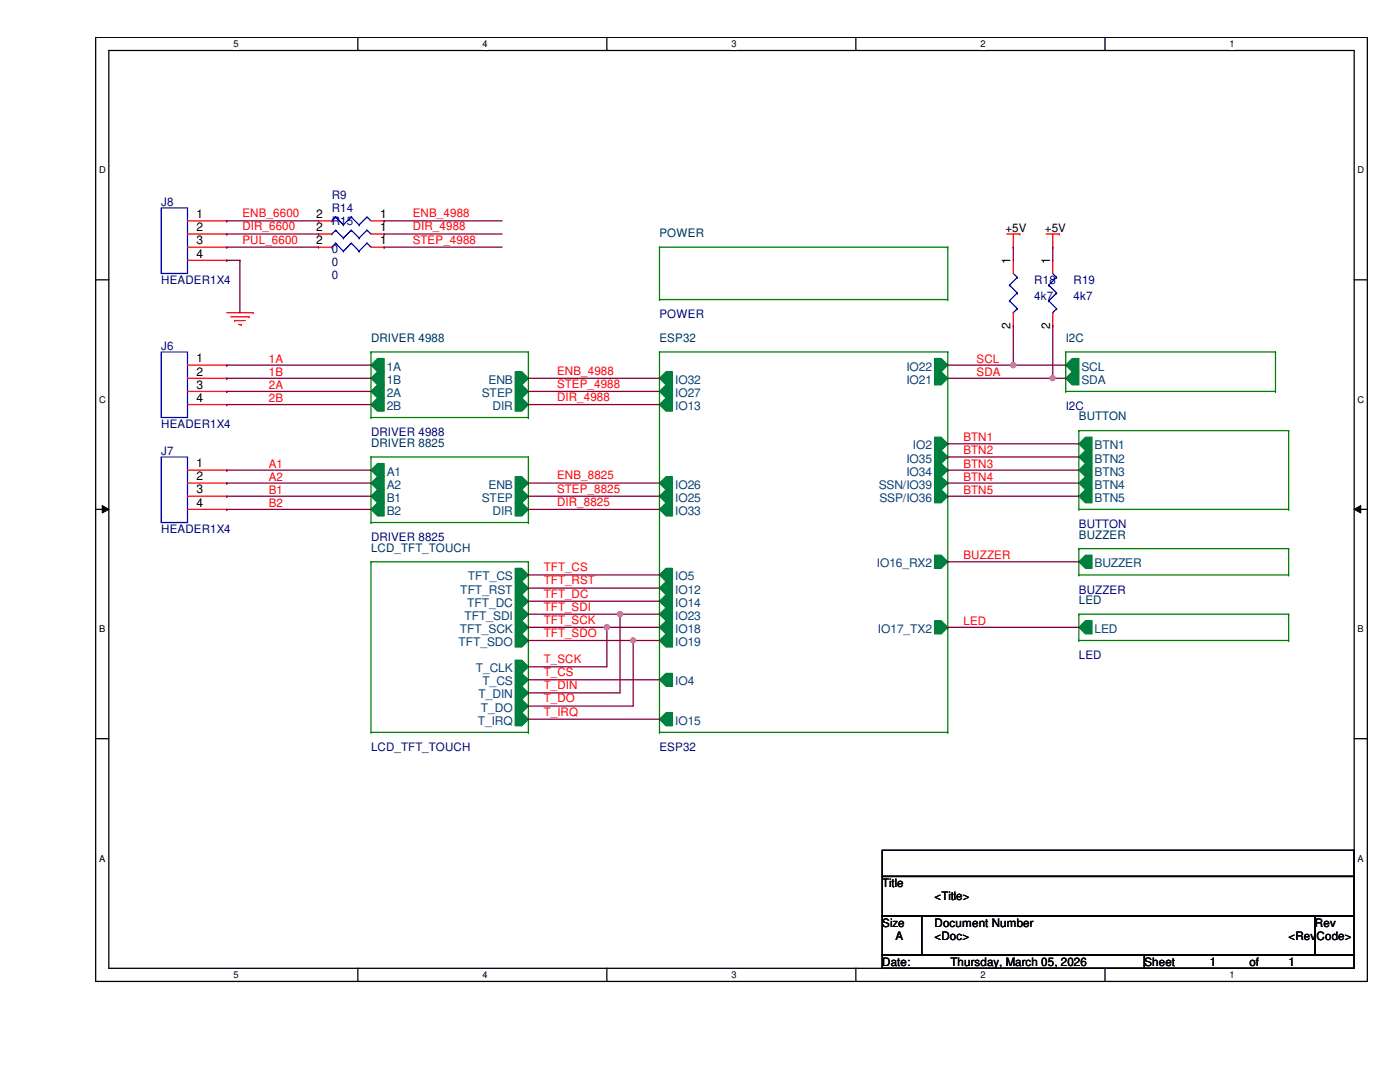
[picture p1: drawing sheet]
<svg xmlns="http://www.w3.org/2000/svg" width="279mm" height="216mm" viewBox="0 0 279 216" stroke-linecap="round" stroke-linejoin="round" font-family="sans-serif">
<path d="M19.1 7.5h253.8v188.3h-253.8zM21.7 10.1h248.6v183.1h-248.6z" fill="none" stroke="#000" stroke-width=".25"/>
<g fill="#fff">
<path d="M46.6 7.7h1v2.1h-1z"/>
<path d="M46.6 193.5h1v2.1h-1z"/>
</g>
<path d="M71.4 7.5v2.6M71.4 193.2v2.6" fill="none" stroke="#000" stroke-width=".25"/>
<g fill="#fff">
<path d="M96.3 7.7h1v2.1h-1z"/>
<path d="M96.3 193.5h1v2.1h-1z"/>
</g>
<path d="M121.1 7.5v2.6M121.1 193.2v2.6" fill="none" stroke="#000" stroke-width=".25"/>
<g fill="#fff">
<path d="M146 7.7h1v2.1h-1z"/>
<path d="M146 193.5h1v2.1h-1z"/>
</g>
<path d="M170.8 7.5v2.6M170.8 193.2v2.6" fill="none" stroke="#000" stroke-width=".25"/>
<g fill="#fff">
<path d="M195.7 7.7h1v2.1h-1z"/>
<path d="M195.7 193.5h1v2.1h-1z"/>
</g>
<path d="M220.5 7.5v2.6M220.5 193.2v2.6" fill="none" stroke="#000" stroke-width=".25"/>
<g fill="#fff">
<path d="M245.4 7.7h1v2.1h-1z"/>
<path d="M245.4 193.5h1v2.1h-1z"/>
<path d="M19.8 32.9h1.3v2.1h-1.3z"/>
<path d="M270.9 32.9h1.3v2.1h-1.3z"/>
<path d="M19.8 78.7h1.3v2.1h-1.3z"/>
<path d="M270.9 78.7h1.3v2.1h-1.3z"/>
</g>
<path d="M19.1 55.8h2.6M270.3 55.8h2.6" fill="none" stroke="#000" stroke-width=".25"/>
<g fill="#fff">
<path d="M19.8 124.5h1.2v2.1h-1.2z"/>
<path d="M270.9 124.5h1.3v2.1h-1.3z"/>
</g>
<path d="M19.1 101.6h2.6M270.3 101.6h2.6" fill="none" stroke="#000" stroke-width=".25"/>
<path d="M20.4 100.9l1.3 .7-1.3 .8zM270.3 101.6l1.3-.7v1.5z" fill="#000"/>
<path d="M20.4 100.9l1.3 .7-1.3 .8zM270.3 101.6l1.3-.7v1.5z" fill="none" stroke="#000" stroke-width=".2"/>
<g fill="#fff">
<path d="M19.8 170.3h1.2v2h-1.2z"/>
<path d="M270.9 170.3h1.3v2h-1.3z"/>
</g>
<path d="M19.1 147.4h2.6M270.3 147.4h2.6M176.1 169.7h94.2v5.2h-94.2zM176.1 174.9h94.2v7.9h-94.2zM176.1 182.8h7.8v7.8h-7.8zM176.1 190.6h52.3v2.6h-52.3zM183.9 182.8h78.5v7.8h-78.5zM228.4 190.6h41.9v2.6h-41.9zM262.4 182.8h7.9v7.8h-7.9z" fill="none" stroke="#000" stroke-width=".25"/>
<g fill="none" stroke="#f00" stroke-width=".25">
<path d="M63.6 49.3h.1M63.6 49.3h2.6M74 49.3h2.7M76.7 49.3h.1M200.9 46.7h2.6M202.2 49.3h.1M202.2 46.7v2.6M203.5 46.7h.1M208.8 46.7h2.6M210.1 49.3h.1M210.1 51.9h.1M210.1 46.7v2.6"/>
<path d="M210.1 51.9v2.7M211.4 46.7h.1M45.3 62.4h5.2M46.1 63.2h3.6M46.8 64h.1M46.8 64h2.1M47.6 64.8h.5M48.1 64.8h.1M49.7 63.2h.1M50.5 62.4h.1M210.1 65h.1M210.1 62.4v2.6"/>
</g>
<g fill="none" stroke="#00f" stroke-width=".25">
<path d="M66.2 49.3h.1M67 48.5h.1M67 48.5l1.5 1.6M67 48.5l-.8 .8M68.5 50.1h.1M70.1 48.5h.1M70.1 48.5l1.6 1.6M70.1 48.5l-1.6 1.6M71.7 50.1h.1M73.2 48.5h.1M73.2 48.5l.8 .8M73.2 48.5l-1.5 1.6"/>
<path d="M209.3 56.9h.1M209.3 56.9l1.6 1.6M210.1 54.6l.8 .7M210.9 55.3h.1M210.9 58.5h.1M210.9 55.3l-1.6 1.6M210.9 58.5l-1.6 1.5M209.3 60h.1M209.3 60l1.6 1.6M210.1 62.4h.1M210.9 61.6h.1M210.9 61.6l-.8 .8"/>
</g>
<path d="M131.6 59.8h.1M131.6 49.3h.1M131.6 49.3h57.5M131.6 59.8h57.5M131.6 49.3v10.5M189.1 49.3h.1M189.1 59.8h.1M189.1 49.3v10.5" fill="none" stroke="#008000" stroke-width=".25"/>
<path d="M216.6 123.9h1.3v2.6h-1.3l-1.3-1.3z" fill-rule="evenodd" fill="#008040"/>
<path d="M216.6 123.9h1.3v2.6h-1.3l-1.3-1.3z" fill="none" stroke="#008040" stroke-width=".25"/>
<path d="M215.3 127.8h.1M215.3 122.6h.1M215.3 122.6h41.9M215.3 127.8h41.9M215.3 122.6v5.2M257.2 122.6h.1M257.2 127.8h.1M257.2 122.6v5.2" fill="none" stroke="#008000" stroke-width=".25"/>
<path d="M212.7 72.9l1.3-1.4h1.3v2.7h-1.3z" fill-rule="evenodd" fill="#008040"/>
<path d="M212.7 72.9l1.3-1.4h1.3v2.7h-1.3z" fill="none" stroke="#008040" stroke-width=".25"/>
<path d="M212.7 75.5l1.3-1.3h1.3v2.6h-1.3z" fill-rule="evenodd" fill="#008040"/>
<path d="M212.7 75.5l1.3-1.3h1.3v2.6h-1.3z" fill="none" stroke="#008040" stroke-width=".25"/>
<path d="M212.7 78.1h.1M212.7 70.2h.1M212.7 70.2h41.9M212.7 78.1h41.9M212.7 70.2v7.9M254.6 70.2h.1M254.6 78.1h.1M254.6 70.2v7.9" fill="none" stroke="#008000" stroke-width=".25"/>
<path d="M131.6 117.3l1.3-1.3h1.3v2.7h-1.3z" fill-rule="evenodd" fill="#008040"/>
<path d="M131.6 117.3l1.3-1.3h1.3v2.7h-1.3z" fill="none" stroke="#008040" stroke-width=".25"/>
<path d="M186.5 92.5h1.3l1.3 1.3-1.3 1.3h-1.3z" fill-rule="evenodd" fill="#008040"/>
<path d="M186.5 92.5h1.3l1.3 1.3-1.3 1.3h-1.3z" fill="none" stroke="#008040" stroke-width=".25"/>
<path d="M131.6 80.7l1.3-1.3h1.3v2.6h-1.3z" fill-rule="evenodd" fill="#008040"/>
<path d="M131.6 80.7l1.3-1.3h1.3v2.6h-1.3z" fill="none" stroke="#008040" stroke-width=".25"/>
<path d="M186.5 89.9h1.3l1.3 1.3-1.3 1.3h-1.3z" fill-rule="evenodd" fill="#008040"/>
<path d="M186.5 89.9h1.3l1.3 1.3-1.3 1.3h-1.3z" fill="none" stroke="#008040" stroke-width=".25"/>
<path d="M131.6 143.5l1.3-1.3h1.3v2.6h-1.3z" fill-rule="evenodd" fill="#008040"/>
<path d="M131.6 143.5l1.3-1.3h1.3v2.6h-1.3z" fill="none" stroke="#008040" stroke-width=".25"/>
<path d="M186.5 110.8h1.3l1.3 1.3-1.3 1.3h-1.3z" fill-rule="evenodd" fill="#008040"/>
<path d="M186.5 110.8h1.3l1.3 1.3-1.3 1.3h-1.3z" fill="none" stroke="#008040" stroke-width=".25"/>
<path d="M186.5 123.9h1.3l1.3 1.3-1.3 1.3h-1.3z" fill-rule="evenodd" fill="#008040"/>
<path d="M186.5 123.9h1.3l1.3 1.3-1.3 1.3h-1.3z" fill="none" stroke="#008040" stroke-width=".25"/>
<path d="M131.6 135.6l1.3-1.2h1.3v2.5h-1.3z" fill-rule="evenodd" fill="#008040"/>
<path d="M131.6 135.6l1.3-1.2h1.3v2.5h-1.3z" fill="none" stroke="#008040" stroke-width=".25"/>
<path d="M131.6 99l1.3-1.3h1.3v2.6h-1.3z" fill-rule="evenodd" fill="#008040"/>
<path d="M131.6 99l1.3-1.3h1.3v2.6h-1.3z" fill="none" stroke="#008040" stroke-width=".25"/>
<path d="M131.6 96.4l1.3-1.3h1.3v2.6h-1.3z" fill-rule="evenodd" fill="#008040"/>
<path d="M131.6 96.4l1.3-1.3h1.3v2.6h-1.3z" fill="none" stroke="#008040" stroke-width=".25"/>
<path d="M131.6 78.1l1.3-1.3h1.3v2.6h-1.3z" fill-rule="evenodd" fill="#008040"/>
<path d="M131.6 78.1l1.3-1.3h1.3v2.6h-1.3z" fill="none" stroke="#008040" stroke-width=".25"/>
<path d="M132.9 74.2h1.3v2.6h-1.3l-1.3-1.3z" fill-rule="evenodd" fill="#008040"/>
<path d="M132.9 74.2h1.3v2.6h-1.3l-1.3-1.3z" fill="none" stroke="#008040" stroke-width=".25"/>
<path d="M131.6 101.6l1.3-1.3h1.3v2.7h-1.3z" fill-rule="evenodd" fill="#008040"/>
<path d="M131.6 101.6l1.3-1.3h1.3v2.7h-1.3z" fill="none" stroke="#008040" stroke-width=".25"/>
<path d="M131.6 120l1.3-1.3h1.3v2.6h-1.3z" fill-rule="evenodd" fill="#008040"/>
<path d="M131.6 120l1.3-1.3h1.3v2.6h-1.3z" fill="none" stroke="#008040" stroke-width=".25"/>
<path d="M131.6 122.6l1.3-1.3h1.3v2.6h-1.3z" fill-rule="evenodd" fill="#008040"/>
<path d="M131.6 122.6l1.3-1.3h1.3v2.6h-1.3z" fill="none" stroke="#008040" stroke-width=".25"/>
<path d="M186.5 71.5h1.3l1.3 1.4-1.3 1.3h-1.3z" fill-rule="evenodd" fill="#008040"/>
<path d="M186.5 71.5h1.3l1.3 1.4-1.3 1.3h-1.3z" fill="none" stroke="#008040" stroke-width=".25"/>
<path d="M186.5 97.7h1.3l1.3 1.3-1.3 1.3h-1.3z" fill-rule="evenodd" fill="#008040"/>
<path d="M186.5 97.7h1.3l1.3 1.3-1.3 1.3h-1.3z" fill="none" stroke="#008040" stroke-width=".25"/>
<path d="M186.5 74.2h1.3l1.3 1.3-1.3 1.3h-1.3z" fill-rule="evenodd" fill="#008040"/>
<path d="M186.5 74.2h1.3l1.3 1.3-1.3 1.3h-1.3z" fill="none" stroke="#008040" stroke-width=".25"/>
<path d="M131.6 114.7l1.3-1.3h1.3v2.6h-1.3z" fill-rule="evenodd" fill="#008040"/>
<path d="M131.6 114.7l1.3-1.3h1.3v2.6h-1.3z" fill="none" stroke="#008040" stroke-width=".25"/>
<path d="M131.6 125.2l1.3-1.3h1.3v2.6h-1.3z" fill-rule="evenodd" fill="#008040"/>
<path d="M131.6 125.2l1.3-1.3h1.3v2.6h-1.3z" fill="none" stroke="#008040" stroke-width=".25"/>
<path d="M131.6 127.8l1.3-1.3h1.3v2.6h-1.3z" fill-rule="evenodd" fill="#008040"/>
<path d="M131.6 127.8l1.3-1.3h1.3v2.6h-1.3z" fill="none" stroke="#008040" stroke-width=".25"/>
<path d="M186.5 95.1h1.3l1.3 1.3-1.3 1.3h-1.3z" fill-rule="evenodd" fill="#008040"/>
<path d="M186.5 95.1h1.3l1.3 1.3-1.3 1.3h-1.3z" fill="none" stroke="#008040" stroke-width=".25"/>
<path d="M186.5 87.2h1.3l1.3 1.4-1.3 1.3h-1.3z" fill-rule="evenodd" fill="#008040"/>
<path d="M186.5 87.2h1.3l1.3 1.4-1.3 1.3h-1.3z" fill="none" stroke="#008040" stroke-width=".25"/>
<path d="M131.6 70.2h.1M131.6 70.2h57.5M131.6 70.2v75.9M189.1 70.2h.1M189.1 70.2v75.9M131.6 146.1h.1M131.6 146.1h57.5M189.1 146.1h.1" fill="none" stroke="#008000" stroke-width=".25"/>
<path d="M32.2 70.2h5.2v13.1h-5.2z" fill="none" stroke="#00f" stroke-width=".25"/>
<path d="M37.4 72.9h7.9M37.4 75.5h7.9M37.4 78.1h7.9M45.3 72.9h.1M45.3 75.5h.1M45.3 78.1h.1M37.4 80.7h7.9M45.3 80.7h.1" fill="none" stroke="#f00" stroke-width=".25"/>
<path d="M216.6 87.2h1.3v2.7h-1.3l-1.3-1.3z" fill-rule="evenodd" fill="#008040"/>
<path d="M216.6 87.2h1.3v2.7h-1.3l-1.3-1.3z" fill="none" stroke="#008040" stroke-width=".25"/>
<path d="M216.6 89.9h1.3v2.6h-1.3l-1.3-1.3z" fill-rule="evenodd" fill="#008040"/>
<path d="M216.6 89.9h1.3v2.6h-1.3l-1.3-1.3z" fill="none" stroke="#008040" stroke-width=".25"/>
<path d="M216.6 92.5h1.3v2.6h-1.3l-1.3-1.3z" fill-rule="evenodd" fill="#008040"/>
<path d="M216.6 92.5h1.3v2.6h-1.3l-1.3-1.3z" fill="none" stroke="#008040" stroke-width=".25"/>
<path d="M215.3 96.4l1.3-1.3h1.3v2.6h-1.3z" fill-rule="evenodd" fill="#008040"/>
<path d="M215.3 96.4l1.3-1.3h1.3v2.6h-1.3z" fill="none" stroke="#008040" stroke-width=".25"/>
<path d="M216.6 97.7h1.3v2.6h-1.3l-1.3-1.3z" fill-rule="evenodd" fill="#008040"/>
<path d="M216.6 97.7h1.3v2.6h-1.3l-1.3-1.3z" fill="none" stroke="#008040" stroke-width=".25"/>
<path d="M215.3 85.9h.1M215.3 85.9h41.9M215.3 85.9v15.7M257.2 85.9h.1M257.2 85.9v15.7M215.3 101.6h.1M215.3 101.6h41.9M257.2 101.6h.1" fill="none" stroke="#008000" stroke-width=".25"/>
<path d="M216.6 110.8h1.3v2.6h-1.3l-1.3-1.3z" fill-rule="evenodd" fill="#008040"/>
<path d="M216.6 110.8h1.3v2.6h-1.3l-1.3-1.3z" fill="none" stroke="#008040" stroke-width=".25"/>
<path d="M215.3 114.7h.1M215.3 109.5h.1M215.3 109.5h41.9M215.3 114.7h41.9M215.3 109.5v5.2M257.2 109.5h.1M257.2 114.7h.1M257.2 109.5v5.2" fill="none" stroke="#008000" stroke-width=".25"/>
<path d="M102.8 76.8h1.3l1.4 1.3-1.4 1.3h-1.3z" fill-rule="evenodd" fill="#008040"/>
<path d="M102.8 76.8h1.3l1.4 1.3-1.4 1.3h-1.3z" fill="none" stroke="#008040" stroke-width=".25"/>
<path d="M102.8 79.4h1.3l1.4 1.3-1.4 1.3h-1.3z" fill-rule="evenodd" fill="#008040"/>
<path d="M102.8 79.4h1.3l1.4 1.3-1.4 1.3h-1.3z" fill="none" stroke="#008040" stroke-width=".25"/>
<path d="M102.8 74.2h1.3l1.4 1.3-1.4 1.3h-1.3z" fill-rule="evenodd" fill="#008040"/>
<path d="M102.8 74.2h1.3l1.4 1.3-1.4 1.3h-1.3z" fill="none" stroke="#008040" stroke-width=".25"/>
<path d="M75.4 74.2h1.3v2.6h-1.3l-1.4-1.3z" fill-rule="evenodd" fill="#008040"/>
<path d="M75.4 74.2h1.3v2.6h-1.3l-1.4-1.3z" fill="none" stroke="#008040" stroke-width=".25"/>
<path d="M75.4 71.5h1.3v2.7h-1.3l-1.4-1.3z" fill-rule="evenodd" fill="#008040"/>
<path d="M75.4 71.5h1.3v2.7h-1.3l-1.4-1.3z" fill="none" stroke="#008040" stroke-width=".25"/>
<path d="M74 80.7l1.4-1.3h1.3v2.6h-1.3z" fill-rule="evenodd" fill="#008040"/>
<path d="M74 80.7l1.4-1.3h1.3v2.6h-1.3z" fill="none" stroke="#008040" stroke-width=".25"/>
<path d="M74 78.1l1.4-1.3h1.3v2.6h-1.3z" fill-rule="evenodd" fill="#008040"/>
<path d="M74 78.1l1.4-1.3h1.3v2.6h-1.3z" fill="none" stroke="#008040" stroke-width=".25"/>
<path d="M74 70.2h.1M74 70.2h31.5M74 70.2v13.1M105.5 70.2h.1M105.5 70.2v13.1M74 83.3h.1M74 83.3h31.5M105.5 83.3h.1" fill="none" stroke="#008000" stroke-width=".25"/>
<path d="M66.2 44.1h.1M67 43.3h.1M67 43.3l1.5 1.6M67 43.3l-.8 .8M68.5 44.9h.1M70.1 43.3h.1M70.1 43.3l1.6 1.6M70.1 43.3l-1.6 1.6M71.7 44.9h.1M73.2 43.3h.1M73.2 43.3l.8 .8M73.2 43.3l-1.5 1.6" fill="none" stroke="#00f" stroke-width=".25"/>
<path d="M63.6 44.1h.1M63.6 44.1h2.6M74 44.1h2.7M76.7 44.1h.1" fill="none" stroke="#f00" stroke-width=".25"/>
<path d="M102.8 97.7h1.3l1.4 1.3-1.4 1.3h-1.3z" fill-rule="evenodd" fill="#008040"/>
<path d="M102.8 97.7h1.3l1.4 1.3-1.4 1.3h-1.3z" fill="none" stroke="#008040" stroke-width=".25"/>
<path d="M74 96.4l1.4-1.3h1.3v2.6h-1.3z" fill-rule="evenodd" fill="#008040"/>
<path d="M74 96.4l1.4-1.3h1.3v2.6h-1.3z" fill="none" stroke="#008040" stroke-width=".25"/>
<path d="M102.8 100.3h1.3l1.4 1.3-1.4 1.4h-1.3z" fill-rule="evenodd" fill="#008040"/>
<path d="M102.8 100.3h1.3l1.4 1.3-1.4 1.4h-1.3z" fill="none" stroke="#008040" stroke-width=".25"/>
<path d="M74 101.6l1.4-1.3h1.3v2.7h-1.3z" fill-rule="evenodd" fill="#008040"/>
<path d="M74 101.6l1.4-1.3h1.3v2.7h-1.3z" fill="none" stroke="#008040" stroke-width=".25"/>
<path d="M102.8 95.1h1.3l1.4 1.3-1.4 1.3h-1.3z" fill-rule="evenodd" fill="#008040"/>
<path d="M102.8 95.1h1.3l1.4 1.3-1.4 1.3h-1.3z" fill="none" stroke="#008040" stroke-width=".25"/>
<path d="M74 99l1.4-1.3h1.3v2.6h-1.3z" fill-rule="evenodd" fill="#008040"/>
<path d="M74 99l1.4-1.3h1.3v2.6h-1.3z" fill="none" stroke="#008040" stroke-width=".25"/>
<path d="M74 93.8l1.4-1.3h1.3v2.6h-1.3z" fill-rule="evenodd" fill="#008040"/>
<path d="M74 93.8l1.4-1.3h1.3v2.6h-1.3z" fill="none" stroke="#008040" stroke-width=".25"/>
<path d="M74 91.2h.1M74 91.2h31.5M74 91.2v13.1M105.5 91.2h.1M105.5 91.2v13.1M74 104.3h.1M74 104.3h31.5M105.5 104.3h.1" fill="none" stroke="#008000" stroke-width=".25"/>
<g fill="none" stroke="#00f" stroke-width=".25">
<path d="M32.2 41.5h5.2v13.1h-5.2zM66.2 46.7h.1M67 45.9h.1M67 45.9l1.5 1.6M67 45.9l-.8 .8M68.5 47.5h.1M70.1 45.9h.1M70.1 45.9l1.6 1.6M70.1 45.9l-1.6 1.6M71.7 47.5h.1M73.2 45.9h.1M73.2 45.9l.8 .8"/>
<path d="M73.2 45.9l-1.5 1.6M32.2 91.2h5.2v13.1h-5.2z"/>
</g>
<g fill="none" stroke="#f00" stroke-width=".25">
<path d="M37.4 44.1h7.9M37.4 46.7h7.9M37.4 49.3h7.9M37.4 51.9h7.9M45.3 44.1h.1M45.3 46.7h.1M45.3 49.3h.1M45.3 51.9h.1M63.6 46.7h.1M63.6 46.7h2.6M74 46.7h2.7M76.7 46.7h.1"/>
<path d="M37.4 93.8h7.9M37.4 96.4h7.9M37.4 99h7.9M45.3 93.8h.1M45.3 96.4h.1M45.3 99h.1M37.4 101.6h7.9M45.3 101.6h.1"/>
</g>
<path d="M102.8 113.4h1.3l1.4 1.3-1.4 1.3h-1.3z" fill-rule="evenodd" fill="#008040"/>
<path d="M102.8 113.4h1.3l1.4 1.3-1.4 1.3h-1.3z" fill="none" stroke="#008040" stroke-width=".25"/>
<path d="M102.8 116h1.3l1.4 1.3-1.4 1.4h-1.3z" fill-rule="evenodd" fill="#008040"/>
<path d="M102.8 116h1.3l1.4 1.3-1.4 1.4h-1.3z" fill="none" stroke="#008040" stroke-width=".25"/>
<path d="M102.8 118.7h1.3l1.4 1.3-1.4 1.3h-1.3z" fill-rule="evenodd" fill="#008040"/>
<path d="M102.8 118.7h1.3l1.4 1.3-1.4 1.3h-1.3z" fill="none" stroke="#008040" stroke-width=".25"/>
<path d="M102.8 121.3h1.3l1.4 1.3-1.4 1.3h-1.3z" fill-rule="evenodd" fill="#008040"/>
<path d="M102.8 121.3h1.3l1.4 1.3-1.4 1.3h-1.3z" fill="none" stroke="#008040" stroke-width=".25"/>
<path d="M102.8 123.9h1.3l1.4 1.3-1.4 1.3h-1.3z" fill-rule="evenodd" fill="#008040"/>
<path d="M102.8 123.9h1.3l1.4 1.3-1.4 1.3h-1.3z" fill="none" stroke="#008040" stroke-width=".25"/>
<path d="M102.8 126.5h1.3l1.4 1.3-1.4 1.3h-1.3z" fill-rule="evenodd" fill="#008040"/>
<path d="M102.8 126.5h1.3l1.4 1.3-1.4 1.3h-1.3z" fill="none" stroke="#008040" stroke-width=".25"/>
<path d="M102.8 131.7h1.3l1.4 1.4-1.4 1.3h-1.3z" fill-rule="evenodd" fill="#008040"/>
<path d="M102.8 131.7h1.3l1.4 1.4-1.4 1.3h-1.3z" fill="none" stroke="#008040" stroke-width=".25"/>
<path d="M102.8 134.4h1.3l1.4 1.2-1.4 1.3h-1.3z" fill-rule="evenodd" fill="#008040"/>
<path d="M102.8 134.4h1.3l1.4 1.2-1.4 1.3h-1.3z" fill="none" stroke="#008040" stroke-width=".25"/>
<path d="M102.8 136.9h1.3l1.4 1.4-1.4 1.3h-1.3z" fill-rule="evenodd" fill="#008040"/>
<path d="M102.8 136.9h1.3l1.4 1.4-1.4 1.3h-1.3z" fill="none" stroke="#008040" stroke-width=".25"/>
<path d="M102.8 139.6h1.3l1.4 1.3-1.4 1.3h-1.3z" fill-rule="evenodd" fill="#008040"/>
<path d="M102.8 139.6h1.3l1.4 1.3-1.4 1.3h-1.3z" fill="none" stroke="#008040" stroke-width=".25"/>
<path d="M102.8 142.2h1.3l1.4 1.3-1.4 1.3h-1.3z" fill-rule="evenodd" fill="#008040"/>
<path d="M102.8 142.2h1.3l1.4 1.3-1.4 1.3h-1.3z" fill="none" stroke="#008040" stroke-width=".25"/>
<path d="M74 112.1h.1M74 112.1h31.5M74 112.1v34M105.5 112.1h.1M105.5 112.1v34M74 146.1h.1M74 146.1h31.5M105.5 146.1h.1" fill="none" stroke="#008000" stroke-width=".25"/>
<path d="M201.5 56.9h.1M201.5 56.9l1.5 1.6M202.2 54.6l.8 .7M203 55.3h.1M203 58.5h.1M203 55.3l-1.5 1.6M203 58.5l-1.5 1.5M201.5 60h.1M201.5 60l1.5 1.6M202.2 62.4h.1M203 61.6h.1M203 61.6l-.8 .8" fill="none" stroke="#00f" stroke-width=".25"/>
<path d="M202.2 51.9h.1M202.2 51.9v2.7M202.2 65h.1M202.2 62.4v2.6" fill="none" stroke="#f00" stroke-width=".25"/>
<g fill="none" stroke="#800040" stroke-width=".25">
<path d="M45.3 72.9h.1M45.3 75.5h.1M45.3 78.1h.1M45.3 72.9h28.7M45.3 75.5h28.7M45.3 78.1h28.7M105.5 78.1h.1M105.5 75.5h.1M105.5 75.5h26.1M105.5 78.1h26.1M189.1 72.9h13.1M189.1 75.5h21"/>
<path d="M202.2 72.9h.1M210.1 75.5h.1M45.3 80.7h.1M45.3 93.8h.1M45.3 96.4h.1M45.3 99h.1M45.3 93.8h28.7M45.3 96.4h28.7M45.3 99h28.7M45.3 80.7h28.7M105.5 80.7h.1M105.5 99h.1"/>
<path d="M105.5 96.4h.1M105.5 96.4h26.1M105.5 99h26.1M105.5 80.7h26.1M189.1 88.6h.1M189.1 91.2h.1M189.1 93.8h.1M189.1 96.4h.1M189.1 99h.1M189.1 88.6h26.2M189.1 91.2h26.2M189.1 93.8h26.2"/>
<path d="M189.1 96.4h26.2M189.1 99h26.2M45.3 101.6h.1M45.3 101.6h28.7M105.5 101.6h.1M105.5 114.7h.1M105.5 117.3h.1M105.5 120h.1M105.5 101.6h26.1M105.5 114.7h26.1M105.5 117.3h26.1M105.5 120h26.1"/>
<path d="M189.1 112.1h.1M189.1 112.1h26.2M105.5 122.6h.1M105.5 122.6h18.2"/>
</g>
<circle cx="123.7" cy="122.5" r=".51" fill="#f0f"/>
<circle cx="123.7" cy="122.5" r=".51" fill="none" stroke="#f0f" stroke-width=".25"/>
<path d="M105.5 125.2h.1M105.5 127.8h.1M105.5 125.2h15.6M105.5 127.8h20.9" fill="none" stroke="#800040" stroke-width=".25"/>
<circle cx="126.3" cy="127.8" r=".49" fill="#f0f"/>
<circle cx="126.3" cy="127.8" r=".49" fill="none" stroke="#f0f" stroke-width=".25"/>
<g fill="none" stroke="#800040" stroke-width=".25">
<path d="M105.5 135.6h.1M105.5 138.3h.1M105.5 133.1h.1M105.5 135.6h26.1M121.1 125.2h.1M121.1 125.2v7.9h-15.6M123.7 122.6h.1M123.7 122.6v15.7h-18.2M123.7 122.6h7.9M126.4 127.8h.1M126.4 127.8v13.1h-20.9M126.4 127.8h5.2"/>
<path d="M105.5 143.5h.1M105.5 140.9h.1M105.5 143.5h26.1"/>
</g>
<circle cx="121.1" cy="125.2" r=".51" fill="#f0f"/>
<circle cx="121.1" cy="125.2" r=".51" fill="none" stroke="#f0f" stroke-width=".25"/>
<g fill="none" stroke="#800040" stroke-width=".25">
<path d="M45.3 44.1h.1M45.3 46.7h.1M45.3 49.3h.1M45.3 51.9h.1M45.3 44.1h18.3M45.3 46.7h18.3M45.3 49.3h18.3M45.3 51.9h2.6M47.9 51.9h.1M47.9 51.9v10.5M76.7 44.1h.1M76.7 46.7h.1"/>
<path d="M76.7 49.3h.1M76.7 44.1h23.5M76.7 46.7h23.5M76.7 49.3h23.5M202.2 49.3h.1M202.2 49.3v2.6M210.1 49.3h.1M210.1 49.3v2.6M210.1 65h.1M210.1 65v10.5h2.6M212.7 75.5h.1M121.1 125.2h.1"/>
<path d="M121.1 125.2h10.5M189.1 125.2h.1M189.1 125.2h26.2"/>
</g>
<circle cx="210.1" cy="75.5" r=".5" fill="#f0f"/>
<circle cx="210.1" cy="75.5" r=".5" fill="none" stroke="#f0f" stroke-width=".25"/>
<path d="M202.2 72.9h.1M202.2 65v7.9M202.2 72.9h10.5M212.7 72.9h.1" fill="none" stroke="#800040" stroke-width=".25"/>
<circle cx="202.2" cy="72.9" r=".51" fill="#f0f"/>
<circle cx="202.2" cy="72.9" r=".51" fill="none" stroke="#f0f" stroke-width=".25"/>
<circle cx="123.7" cy="122.5" r=".51" fill="#f0f"/>
<circle cx="123.7" cy="122.5" r=".51" fill="none" stroke="#f0f" stroke-width=".25"/>
<circle cx="126.3" cy="127.8" r=".49" fill="#f0f"/>
<circle cx="126.3" cy="127.8" r=".49" fill="none" stroke="#f0f" stroke-width=".25"/>
<circle cx="121.1" cy="125.2" r=".51" fill="#f0f"/>
<circle cx="121.1" cy="125.2" r=".51" fill="none" stroke="#f0f" stroke-width=".25"/>
<circle cx="210.1" cy="75.5" r=".5" fill="#f0f"/>
<circle cx="210.1" cy="75.5" r=".5" fill="none" stroke="#f0f" stroke-width=".25"/>
<circle cx="202.2" cy="72.9" r=".51" fill="#f0f"/>
<circle cx="202.2" cy="72.9" r=".51" fill="none" stroke="#f0f" stroke-width=".25"/>
<g font-size="2.4">
<text x="39.2" y="43.5">1</text>
<text x="39.2" y="46.1">2</text>
<text x="63.1" y="43.5">2</text>
<text x="63.1" y="46.1">2</text>
<text x="75.9" y="43.5">1</text>
<text x="75.9" y="46.1">1</text>
<text x="39.2" y="48.8">3</text>
<text x="39.2" y="51.4">4</text>
<text x="63.1" y="48.8">2</text>
<text x="75.9" y="48.8">1</text>
<text x="201.7" y="52.7" transform="rotate(-90 201.7 52.7)">1</text>
<text x="209.5" y="52.7" transform="rotate(-90 209.5 52.7)">1</text>
<text x="201.7" y="65.6" transform="rotate(-90 201.7 65.6)">2</text>
<text x="209.5" y="65.6" transform="rotate(-90 209.5 65.6)">2</text>
<text x="39.2" y="72.3">1</text>
<text x="39.2" y="74.9">2</text>
<text x="39.2" y="77.6">3</text>
<text x="39.2" y="80.2">4</text>
<text x="39.2" y="93.3">1</text>
<text x="39.2" y="95.8">2</text>
<text x="39.2" y="98.5">3</text>
<text x="39.2" y="101.1">4</text>
</g>
<g font-size="2.4" fill="#004080">
<text x="77.2" y="76.6">1B</text>
<text x="77.2" y="74">1A</text>
<text x="97.5" y="76.6">ENB</text>
<text x="134.7" y="76.6">IO32</text>
<text x="180.9" y="74">IO22</text>
<text x="180.9" y="76.6">IO21</text>
<text x="215.8" y="74">SCL</text>
<text x="215.8" y="76.6">SDA</text>
<text x="77.2" y="81.8">2B</text>
<text x="77.2" y="79.2">2A</text>
<text x="96.1" y="79.2">STEP</text>
<text x="98.3" y="81.8">DIR</text>
<text x="134.7" y="81.8">IO13</text>
<text x="134.7" y="79.2">IO27</text>
<text x="182.2" y="89.7">IO2</text>
<text x="218.4" y="89.7">BTN1</text>
<text x="77.2" y="94.9">A1</text>
<text x="180.9" y="94.9">IO34</text>
<text x="180.9" y="92.3">IO35</text>
<text x="218.4" y="92.3">BTN2</text>
<text x="218.4" y="94.9">BTN3</text>
<text x="77.2" y="97.5">A2</text>
<text x="77.2" y="100.1">B1</text>
<text x="96.1" y="100.1">STEP</text>
<text x="97.5" y="97.5">ENB</text>
<text x="134.7" y="100.1">IO25</text>
<text x="134.7" y="97.5">IO26</text>
<text x="175.4" y="97.5">SSN/IO39</text>
<text x="175.5" y="100.1">SSP/IO36</text>
<text x="218.4" y="97.5">BTN4</text>
<text x="218.4" y="100.1">BTN5</text>
<text x="77.2" y="102.7">B2</text>
<text x="98.3" y="102.7">DIR</text>
<text x="134.7" y="102.7">IO33</text>
<text x="175" y="113.2">IO16_RX2</text>
<text x="218.4" y="113.2">BUZZER</text>
<text x="91.9" y="118.4">TFT_RST</text>
<text x="93.3" y="115.8">TFT_CS</text>
<text x="134.7" y="118.4">IO12</text>
<text x="134.7" y="115.8">IO5</text>
<text x="92.7" y="123.7">TFT_SDI</text>
<text x="93.2" y="121.1">TFT_DC</text>
<text x="134.7" y="121.1">IO14</text>
<text x="134.7" y="123.7">IO23</text>
<text x="91.5" y="128.9">TFT_SDO</text>
<text x="91.8" y="126.3">TFT_SCK</text>
<text x="134.7" y="126.3">IO18</text>
<text x="134.7" y="128.9">IO19</text>
<text x="175.2" y="126.3">IO17_TX2</text>
<text x="218.4" y="126.3">LED</text>
<text x="95" y="134.2">T_CLK</text>
<text x="96.3" y="136.7">T_CS</text>
<text x="134.7" y="136.7">IO4</text>
<text x="95.5" y="139.4">T_DIN</text>
<text x="96" y="142">T_DO</text>
<text x="95.3" y="144.6">T_IRQ</text>
<text x="134.7" y="144.6">IO15</text>
</g>
<g font-size="2.3" fill="#000080">
<text x="32.2" y="41">J8</text>
<text x="66.2" y="39.7">R9</text>
<text x="66.2" y="45">R15</text>
<text x="66.2" y="42.3">R14</text>
<text x="66.2" y="50.4">0</text>
<text x="66.2" y="53">0</text>
<text x="32.2" y="56.7">HEADER1X4</text>
<text x="66.2" y="55.7">0</text>
<text x="206.4" y="56.7">R18</text>
<text x="206.4" y="59.9">4k7</text>
<text x="214.2" y="56.7">R19</text>
<text x="214.2" y="59.9">4k7</text>
<text x="131.6" y="63.5">POWER</text>
<text x="32.2" y="69.8">J6</text>
<text x="212.7" y="81.8">I2C</text>
<text x="32.2" y="85.5">HEADER1X4</text>
<text x="74" y="87">DRIVER 4988</text>
<text x="32.2" y="90.7">J7</text>
<text x="32.2" y="106.4">HEADER1X4</text>
<text x="74" y="108">DRIVER 8825</text>
<text x="215.3" y="105.4">BUTTON</text>
<text x="215.3" y="118.4">BUZZER</text>
<text x="215.3" y="131.5">LED</text>
<text x="74" y="149.9">LCD_TFT_TOUCH</text>
<text x="131.6" y="149.9">ESP32</text>
</g>
<g font-size="2.3" fill="#f00">
<text x="48.4" y="43.3">ENB_6600</text>
<text x="48.4" y="46">DIR_6600</text>
<text x="82.4" y="43.3">ENB_4988</text>
<text x="82.4" y="46">DIR_4988</text>
<text x="48.4" y="48.6">PUL_6600</text>
<text x="82.4" y="48.6">STEP_4988</text>
<text x="53.6" y="72.3">1A</text>
<text x="53.6" y="75">1B</text>
<text x="53.6" y="77.6">2A</text>
<text x="111.2" y="77.4">STEP_4988</text>
<text x="111.2" y="74.8">ENB_4988</text>
<text x="194.9" y="72.3">SCL</text>
<text x="194.9" y="75">SDA</text>
<text x="53.6" y="80.2">2B</text>
<text x="111.2" y="80">DIR_4988</text>
<text x="192.3" y="88.1">BTN1</text>
<text x="53.6" y="93.3">A1</text>
<text x="53.6" y="95.9">A2</text>
<text x="111.2" y="95.7">ENB_8825</text>
<text x="192.3" y="90.7">BTN2</text>
<text x="192.3" y="93.3">BTN3</text>
<text x="192.3" y="95.9">BTN4</text>
<text x="53.6" y="98.5">B1</text>
<text x="53.6" y="101.1">B2</text>
<text x="111.2" y="98.3">STEP_8825</text>
<text x="111.2" y="100.9">DIR_8825</text>
<text x="192.3" y="98.5">BTN5</text>
<text x="192.3" y="111.6">BUZZER</text>
<text x="108.5" y="114">TFT_CS</text>
<text x="108.5" y="116.6">TFT_RST</text>
<text x="108.5" y="119.3">TFT_DC</text>
<text x="108.5" y="121.8">TFT_SDI</text>
<text x="108.5" y="124.5">TFT_SCK</text>
<text x="192.3" y="124.7">LED</text>
<text x="108.5" y="127.1">TFT_SDO</text>
<text x="108.5" y="134.9">T_CS</text>
<text x="108.5" y="137.5">T_DIN</text>
<text x="108.5" y="132.3">T_SCK</text>
<text x="108.5" y="142.8">T_IRQ</text>
<text x="108.5" y="140.2">T_DO</text>
</g>
<g font-size="2.3" fill="#004040">
<text x="131.6" y="47.3">POWER</text>
<text x="74" y="68.2">DRIVER 4988</text>
<text x="131.6" y="68.2">ESP32</text>
<text x="212.7" y="68.2">I2C</text>
<text x="215.3" y="83.9">BUTTON</text>
<text x="74" y="89.2">DRIVER 8825</text>
<text x="215.3" y="107.5">BUZZER</text>
<text x="74" y="110.1">LCD_TFT_TOUCH</text>
<text x="215.3" y="120.6">LED</text>
</g>
<g font-size="2.3">
<text x="200.7" y="46.2">+5V</text>
<text x="208.5" y="46.2">+5V</text>
<text x="176.1" y="177">Title</text>
<text x="186.5" y="179.7">&lt;Title&gt;</text>
<text x="176.1" y="184.9">Size</text>
<text x="186.5" y="184.9">Document Number</text>
<text x="262.4" y="184.9">Rev</text>
<text x="178.7" y="187.5">A</text>
<text x="186.5" y="187.5">&lt;Doc&gt;</text>
<text x="257.2" y="187.5">&lt;RevCode&gt;</text>
<text x="176.1" y="192.7">Date:</text>
<text x="189.7" y="192.7">Thursday, March 05, 2026</text>
<text x="228.4" y="192.7">Sheet</text>
<text x="241.5" y="192.7">1</text>
<text x="249.3" y="192.7">of</text>
<text x="257.2" y="192.7">1</text>
</g>
<g font-size="1.9">
<text x="46.6" y="9.4">5</text>
<text x="96.3" y="9.4">4</text>
<text x="146" y="9.4">3</text>
<text x="195.7" y="9.4">2</text>
<text x="245.4" y="9.4">1</text>
<text x="19.8" y="34.6">D</text>
<text x="270.9" y="34.6">D</text>
<text x="19.8" y="80.3">C</text>
<text x="270.9" y="80.3">C</text>
<text x="19.8" y="126.2">B</text>
<text x="270.9" y="126.2">B</text>
<text x="19.8" y="171.9">A</text>
<text x="270.9" y="171.9">A</text>
<text x="46.6" y="195.2">5</text>
<text x="96.3" y="195.2">4</text>
<text x="146" y="195.2">3</text>
<text x="195.7" y="195.2">2</text>
<text x="245.4" y="195.2">1</text>
</g>
</svg>
